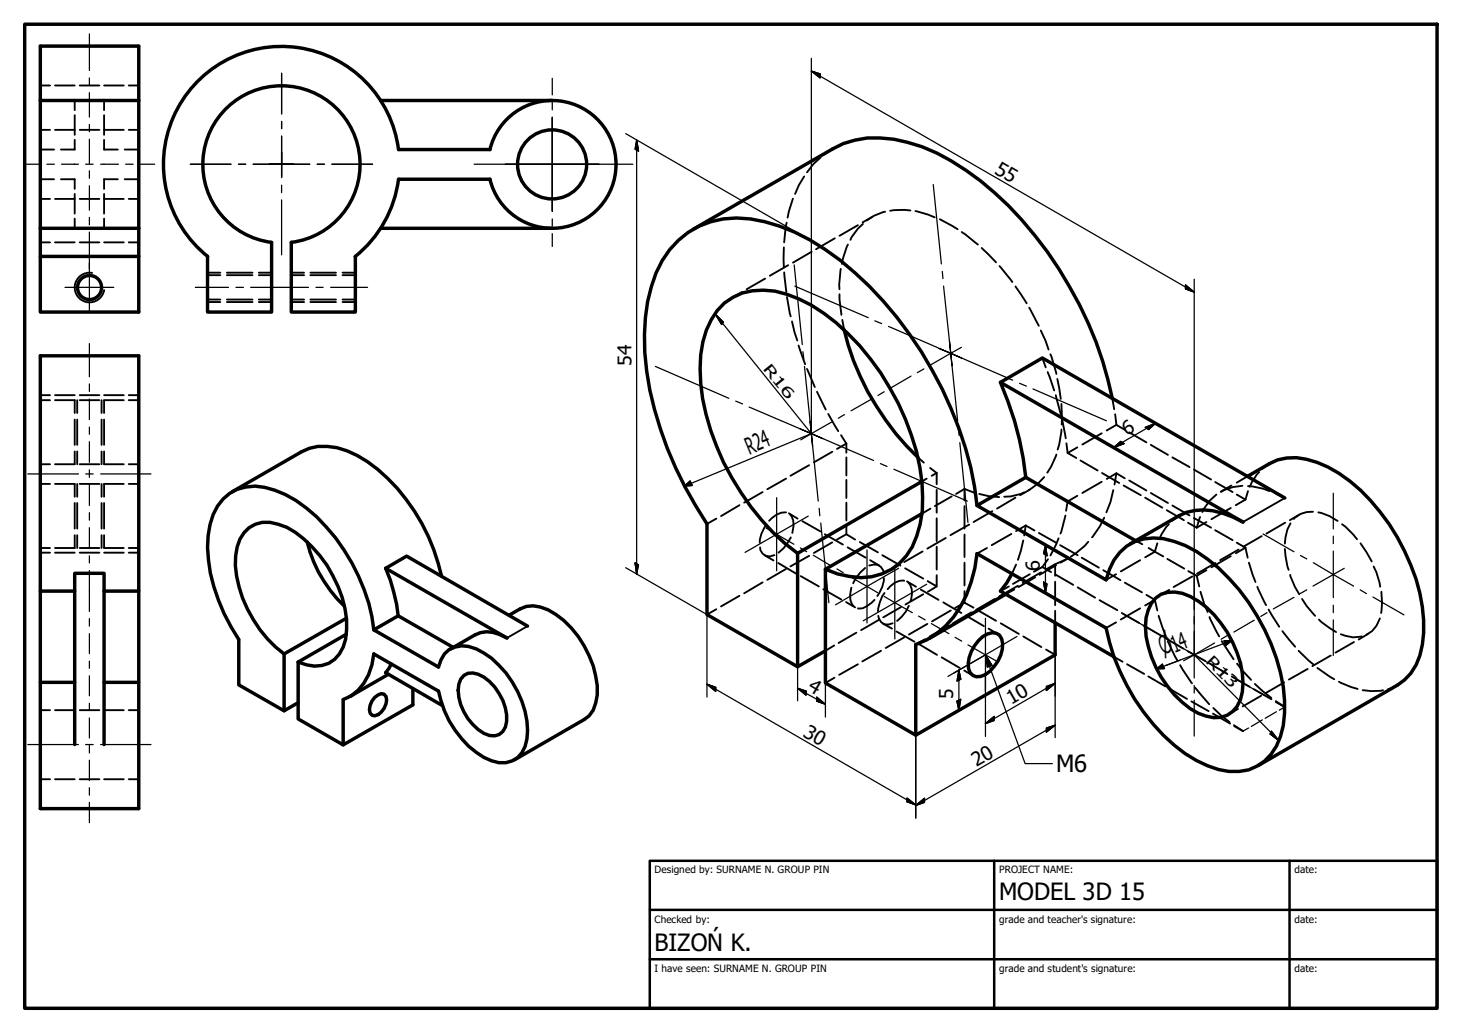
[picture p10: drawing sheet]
<svg xmlns="http://www.w3.org/2000/svg" width="297mm" height="210mm" viewBox="0 0 297 210" stroke-linecap="round" stroke-linejoin="round" font-family="sans-serif">
<!-- layer: Widoczne (ISO) -->
<g fill="none" stroke="#000" stroke-width=".7">
<path d="M8.2 20.4h20M77.3 20.4h34.9M81 36.4a24.1 24.1 0 0 1-8.8 15.7v11.3h-13v-14.2a16 16 0 0 0 11.5-24.3 16 16 0 0 0-27-.1 16 16 0 0 0 11.5 24.4v14.2h-13v-11.3M81 30.4a24 24 0 0 0-35.5-17.9 24 24 0 0 0-3.3 39.6M81 30.4h18.6M99.5 30.4a13 13 0 0 1 20-7.7 13 13 0 0 1 0 21.4 13 13 0 0 1-20-7.7h-18.5M8.2 46.4v5.7h20M8.2 46.4v-37h20v37M8.2 46.4h20M28.2 46.4v17h-20v-11.3M77.3 46.4h34.9M140.8 46.6l28.4-16.3a18.3 18.3 0 0 1 12.4-2 34.7 34.7 0 0 1 14.6 6.3 73.1 73.1 0 0 1 23.1 27.3 72.7 72.7 0 0 1 6.7 19.1"/>
<path d="M171.5 67a52.7 52.7 0 0 0 15 25.9M203.3 77.7l8.5-5 49.2 28.5M203.3 77.7l49.2 28.4a14.4 14.4 0 0 0-11.5-2l-1.5 .7-9.9 5.7M203.3 77.7a65 65 0 0 1 5.1 19.3M47.2 99.9l14.1-8.1a10.3 10.3 0 0 1 9.2-.2 29.1 29.1 0 0 1 12 9.8 39.4 39.4 0 0 1 7.2 15.7M187.3 97.8l-25.2 14.6M208.4 97l22.4 12.9M208.4 97l-9.9 5.7 26.2 15.1a10.8 10.8 0 0 1 5.8-7.7 11.4 11.4 0 0 1 8.1-.1 25.4 25.4 0 0 1 11.1 7.5 43 43 0 0 1 11 22 21.3 21.3 0 0 1-1.4 12.1 9.7 9.7 0 0 1-11.7 4.8 27.3 27.3 0 0 1-13.3-9.2 43.8 43.8 0 0 1-9.6-19.6l-26.2-15.1a23.8 23.8 0 0 1-6.4 14.7l-1.9 1.6-1.9 1.2-2.2 1v18.4l28.3-16.3v-6.6M253.4 96.8l4.5-2.6a10.9 10.9 0 0 1 9.7-.2 29.9 29.9 0 0 1 12.8 10 40.8 40.8 0 0 1 8.8 22 18.8 18.8 0 0 1-1.5 9.1l-1.1 1.7-1.2 1.3-1.5 1.1-28.2 16.3M62.4 110.1a26.1 26.1 0 0 0 7.6 13.1M78.4 115.5l4.2-2.5 24.6 14.2M78.4 115.5l24.6 14.1a6.5 6.5 0 0 0-6.5-.6l-4.9 2.9"/>
<path d="M78.4 115.5a35.5 35.5 0 0 1 2.5 9.6M162.1 112.4a51 51 0 0 1-17.7-24.9 35 35 0 0 1-1.6-18.1 12.6 12.6 0 0 1 8-9.9 15.8 15.8 0 0 1 11.5 1.2 39.3 39.3 0 0 1 14.5 12.2 51.1 51.1 0 0 1 10.5 25.1 23.6 23.6 0 0 1-1.9 13.1 11.6 11.6 0 0 1-12.8 6l-2.4-.5-2.5-.9M162.1 112.4v23.1l5.6-3.3M167.7 115.7v23.1l18.4 10.6M187.3 104.4l-19.6 11.3M198.5 102.7a74.8 74.8 0 0 0-13.7-34.8 66.4 66.4 0 0 0-20.3-19.2 32.8 32.8 0 0 0-14.9-4.4 17.3 17.3 0 0 0-16.3 11.2 39.3 39.3 0 0 0-1.9 19.8 75.5 75.5 0 0 0 12.2 31.2v18.4l18.5 10.6M205.6 116.6l-1.1 1.9-1.2 1.6 23 13.3M8.2 120.1v18.6M15.2 120.1h-7v-47.8h20v47.8h-7.1M21.1 138.7h7.1v25.6h-20v-25.6h7M28.2 120.1v18.6M57.7 132.9a25.7 25.7 0 0 1-9.9-18 9.3 9.3 0 0 1 2.8-7.7 6.2 6.2 0 0 1 5.9-.7 15.3 15.3 0 0 1 6.9 4.6 26.1 26.1 0 0 1 7 14.8 10.5 10.5 0 0 1-1.4 7 5.8 5.8 0 0 1-6.7 2.2l-1.7-.6"/>
<path d="M57.7 132.9v11.5l2.9-1.6M60.6 134.5v11.6l9.1 5.3M70.4 125.6l-12.7 7.3M70.4 128.9l-9.8 5.6M75.9 128a38.1 38.1 0 0 0-15.8-26.3 17.9 17.9 0 0 0-8.3-2.9 8.7 8.7 0 0 0-8.5 5.8 22.6 22.6 0 0 0 .1 14.6 39.2 39.2 0 0 0 5.1 10.8v9.2l9.2 5.2M78.9 137l-7.8 4.5M79.5 134.9l-1.1 1.8 11.5 6.7M80.9 125.1l11.2 6.4M80.9 125.1l-5 2.9 13.2 7.5a4.9 4.9 0 0 1 4.7-4.3 9.9 9.9 0 0 1 6.1 2.6 20.4 20.4 0 0 1 7.3 14.6 7 7 0 0 1-2 5.6 5.2 5.2 0 0 1-5.3 .6 17.2 17.2 0 0 1-8.7-8.1l-.9-2.1-1.2-4-13.2-7.5a11.4 11.4 0 0 1-4.5 8.5l-1.7 .7v9.3l14.2-8.2v-3.3M94.2 137.3a3.5 3.5 0 0 1 4.1 .3 10.9 10.9 0 0 1 4.6 9 2.88 2.88 0 0 1-1.5 2.7 2.88 2.88 0 0 1-3.1-.3 10.4 10.4 0 0 1-5.1-10l.4-1zM103.4 125l2.3-1.3a6 6 0 0 1 5.7 .2 19.9 19.9 0 0 1 9.9 17.3l-.3 1.6-.5 1.5-.8 1.2-1 .7-14.2 8.2M198.8 130.1a3.7 3.7 0 0 1 3.6-1.4 2.69 2.69 0 0 1 1.2 3.2 7.5 7.5 0 0 1-4.3 5.5 1.9 1.9 0 0 1-2.5-1.5 6.9 6.9 0 0 1 2-5.8z"/>
<path d="M204.3 120.7l-15.5 9M234.8 121.5a6 6 0 0 1 7-.3 21.4 21.4 0 0 1 10.7 17.6 7 7 0 0 1-3.1 6.5 6.7 6.7 0 0 1-5.9-.4 21.6 21.6 0 0 1-10.8-17.5 8 8 0 0 1 2.1-5.9zM15.2 151.3v-34.8h5.9v34.8M76.1 141.7l1.4-.8 .5 .2a2.2 2.2 0 0 1 0 2.8 2.18 2.18 0 0 1-2.4 1.4 2.2 2.2 0 0 1 0-2.8z"/>
<circle cx="112.2" cy="33.4" r="7"/>
<circle cx="18.2" cy="58.4" r="2.44"/>
</g>
<!-- layer: Ukryte (ISO) -->
<g fill="none" stroke="#000" stroke-width=".38">
<path d="M8.2 17.4h2M11.2 17.4h4M16.2 17.4h4M21.1 17.4h4M26.2 17.4h2M8.2 36.4h2.8M8.2 30.4h2.8M8.2 26.4h2M11.2 26.4h4M12.4 36.4h2.8v2M15.2 28.4v2h-2.8M15.2 20.4v2"/>
<path d="M15.2 23.4v4M15.2 39.4v4M16.2 26.4h4M21.1 28.4v2h2.8M21.1 26.4h4M21.1 20.4v2M21.1 23.4v4M21.1 39.4v4M23.9 36.4h-2.8v2M25.3 36.4h2.9M25.3 30.4h2.9M26.2 26.4h2"/>
<path d="M163.4 35.8l-1.1 1.8-.8 1.8M166.7 32l-1.4 1.3-1.3 1.7M169.2 30.3l-1.8 1.1M8.2 49.2h2M8.2 40.4h2M11.2 49.2h4M11.2 40.4h4M15.2 44.4v2M16.2 40.4h4M16.2 49.2h4M21.1 49.2h4M21.1 40.4h4"/>
<path d="M21.1 44.4v2M26.2 40.4h2M26.2 49.2h2M42.2 55.9h2.6M42.2 55.4h2.6M46.1 55.9h5.2M46.1 55.4h5.2M52.6 55.9h2.6M52.6 55.4h2.6M59.2 55.9h2.6M59.2 55.4h2.6M63.1 55.4h5.2"/>
<path d="M63.1 55.9h5.2M69.6 55.9h2.6M69.6 55.4h2.6M150.7 59.3l-1.9 1.1M155.4 56.6l-3.7 2.2M159.3 50.3v4M159.3 55.3l.5 4M159.8 45.2l-.5 4M160.1 53.9l-3.7 2.1M161.1 40.4l-1.1 3.8M164.9 51.2l-3.8 2.2M169.6 48.4l-3.8 2.2"/>
<path d="M170.6 59.8l.3 4.2M170.8 54.6l-.3 3.3 .1 .9M172.3 49.7l-1 2.8-.2 1.1M174.3 45.8l-3.7 2.1M175.3 45.5l-1 1-1.3 1.7-.2 .5M177.2 44.1l-1.9 1.1M179.8 43l-2.3 .9-1.4 .9M185 42.8l-1.2-.2-3 .2M186 42.9l2.5 .7 1.4 .6M190.9 44.5l3.7 2.1M195.4 47.2l3.3 2.5M199.5 50.4l2.9 2.9"/>
<path d="M203.1 54.1l2.6 3.2M206.3 58.2l2.3 3.4M42.2 60.9h2.6M42.2 61.4h2.6M46.1 60.9h5.2M46.1 61.4h5.2M52.6 60.9h2.6M52.6 61.4h2.6M59.2 60.9h2.6M59.2 61.4h2.6M63.1 60.9h5.2M63.1 61.4h5.2"/>
<path d="M69.6 60.9h2.6M69.6 61.4h2.6M159.9 60.4l.8 3.9M160.9 65.3l1.1 3.9M162.2 70.2l1.4 3.8M164 75l1.5 3.6M166 79.6l1.8 3.6M171.1 65l.4 2M209.1 62.5l2 3.7M211.5 67.2l.9 2 .6 1.8M213.4 72l1.2 4M214.8 77l.7 4.1"/>
<path d="M8.2 98.3h2M8.2 94.3h2M8.2 81.3h2M8.2 80.3h2M11.2 81.3h4v2.6M11.2 98.3h4v2.6M11.2 80.3h4M15.2 85.3v5.1M15.2 91.7v2.6h-4M15.7 81.3v2.6M15.7 85.3v5.1M15.7 91.7v2.6"/>
<path d="M15.7 98.3v2.6M16.2 80.3h4M16.2 98.3h4M16.2 94.3h4M16.2 81.3h4M20.6 81.3v2.6M20.6 85.3v5.1M20.6 91.7v2.6M20.6 98.3v2.6M21.1 85.3v5.1M21.1 91.7v2.6h4M21.1 80.3h4"/>
<path d="M25.1 81.3h-4v2.6M25.1 98.3h-4v2.6M26.2 80.3h2M26.2 98.3h2M26.2 94.3h2M26.2 81.3h2M154.9 100l-3.7 2.1M159.7 97.3l-3.8 2.1M164.4 94.5l-3.8 2.2M168.3 84.1l2 3.5M169.1 91.8l-3.7 2.2M170.9 88.4l1.1 1.7"/>
<path d="M172 90.1v1.9M172 92.9v3.7M172 97.5v3.7M172 90.1l-1.9 1.1M186.5 92.9l1.2 1.1M188.3 97.3l-1 .5M189 95.1l1.3 1M190.3 96.1l-1 .6M190.3 96.1v2.3M190.3 99.5v4.7M196 99.3l1.9 .8M196 99.3v2.4"/>
<path d="M196 99.3l-1.8 1.1M209.2 99.5l-1.9 1.1M212.2 96.9l-1.3 1.4-1.9 1.3M214.6 92.4l-1 2.4-.8 1.2M215.6 87.3l-.4 3-.3 1M215.6 82.1l.1 4.2M218.9 90.9l-2 1.1M223.8 88l-3.9 2.3M223.8 97.9l-3.9 2.3M226 81l.4 2.2M226.2 99.6l-.6 2.4-.8 2.1M226.6 84.2l.2 2.1"/>
<path d="M226.8 96.2l-1.9 1.1M226.8 96.2l1.7 1M226.8 86.3l-1.9 1.2M226.8 86.3l1.7 1M226.8 96.2l-.4 2.3M229.4 97.6l3.5 2.1M229.4 87.9l3.5 2M233.8 90.4l3.5 2M238.2 92.9l3.5 2M242.6 95.4l3.5 2M246.9 98l3.5 2M250.2 98.7l-2.2 1.2"/>
<path d="M253.4 96.8l-2.1 1.3M253.6 99.8l-.6 1.7M255.8 95.9l-1.4 2-.5 1M257.9 94.2l-1.4 1.1M8.2 111.4h2M8.2 112.3h2M11.2 112.3h4M15.2 102.2v5.2M15.2 108.7v2.7h-4M15.7 102.2v5.2M15.7 108.7v2.7M16.2 112.3h4"/>
<path d="M16.2 111.4h4M20.6 102.2v5.2M20.6 108.7v2.7M21.1 102.2v5.2M21.1 108.7v2.7h4M21.1 112.3h4M26.2 112.3h2M26.2 111.4h2M145.5 105.4l-1.9 1.1M150.2 102.7l-3.7 2.2M154.4 111.2a1.91 1.91 0 0 0 3 1.6M154.9 118.3l-3.7 2.3"/>
<path d="M155.3 112.8l1.9 1.1M155.7 106.6a6.4 6.4 0 0 0-1.3 3.7M158.1 114.4l3.6 2.2M159.7 115.6l-3.8 2.2M159.7 104.1a3.8 3.8 0 0 0-3.4 1.7M160.3 104.3l1.8 1.1M160.5 104.6a3.6 3.6 0 0 1 .5 3.7M160.7 109.2a8.9 8.9 0 0 1-2.5 3.1M162.7 117.1l3.7 2.1M163 105.9l3.7 2.1M164.4 112.9l-3.8 2.2M167.3 119.7l3.6 2.1"/>
<path d="M167.6 108.6l3.7 2.1M169.1 110.2l-3.7 2.2M172 102.1v3.7M172 108.6l-1.9 1M172 106.7v1.9l1.7 1M172.2 111.2l3.7 2.1M173 119.4a4.2 4.2 0 0 0 .4 3.8M174.7 110.1l3.7 2.1M175.8 115.4a8.3 8.3 0 0 0-2.4 3.1M176.6 114.9a1.97 1.97 0 0 1 3 1.6M176.8 113.8l1.8 1.1M179.3 112.8l3.6 2.1"/>
<path d="M179.6 117.4a6.4 6.4 0 0 1-1.4 3.7M182.8 114.8l-2 1.1M183.7 118a2.96 2.96 0 0 0-2.8 1.1l-.6 .6M183.9 115.5l3.7 2.1M184.3 118.1l1.8 1.1M184.6 118.5a3.3 3.3 0 0 1 .4 3.6M187.1 119.8l3.6 2.1M187.5 112l-3.8 2.2M189 103.3l-1.7 1.1M190.3 119.2l-1.8 1M190.3 116.9v2.3l-1.8-1.1M190.3 105.3v4.7"/>
<path d="M190.3 111.1v4.6M192.2 109.3l-3.8 2.2M193.4 100.9l-3.5 1.9M196 102.8v4.6M196 108.6v4.6M196 114.3v4.7M196.9 106.6l-3.8 2.1M198.9 100.4l2 .4 2.1 .2M200.5 111.4l-2 1.1M201.6 103.9l-3.8 2.2M205 119.2l-1.7 .9M205.5 108.5l-4 2.3"/>
<path d="M206.1 119.8l-1.8 .9M206.3 101.1l-3.7 2.2M206.8 119l-3.8 2.2M208.1 100l-.7 .4-2 .5h-1.4M208.4 106.8l-2 1.1M209.2 116.7l-3.4 2M210.1 116.2l1.7-1 1.8 1M210.3 117.3l-3.4 2M211.5 116.3l-3.7 2.2M214.4 118.2v4.8M214.4 114.7l-1.9 1M214.4 116.7l3.7 2.1"/>
<path d="M214.6 114.8l-3.4 2M216.5 113.7l-2.1 1v2.3M217.2 113.4l-1.7 .9M218.9 100.7l-2 1.2M218.9 119.4l3.6 2M221.1 110.1l-.7 .8-2.8 2.2M224.3 105.2l-.8 1.8-1.6 2.2M226.8 116.7l-2.1 1.1M231.6 113.8l-3.9 2.3M233.8 100.2l3.5 2M234.6 112.1l-1.9 1.2M237.6 119.9l-2 1"/>
<path d="M238.2 102.7l3.5 2M242.3 117.1l-3.9 2.2M242.6 105.3l3.5 1.9M245.1 115.9l-2 1.1M245.1 106.1l-2 1.1M246.9 107.7l3.5 2.1M247 114.4l-3.8 2.2M250.1 113l-4 2.3M250.1 103.2l-4 2.3M251.3 110.3l1.7 1M251.3 100.5l1.7 1M251.7 111.7l-3.8 2.1"/>
<path d="M253 111.3l-1.9 1.1M253 101.5l-1.9 1.2M253 111.3l.5 2M253.7 114.3l1.4 4M255.5 119.2l1.7 3.8M256.3 108.9l-3.7 2.2M261 111.5l.2 1.4 .6 2.9M261.1 106.2l-3.8 2.2M262.1 116.8l1 2.4 .9 1.5M262.2 106.3l-.6 1.3-.6 2.9M263.9 104.6l-1.8 1.1M266.8 104a4.5 4.5 0 0 0-3.9 1.4"/>
<path d="M267.8 104.1a10.7 10.7 0 0 1 4 1.7M272.7 106.5l2.2 2.1 .8 1M276.4 110.4l2.3 3.7M279.1 115.1l.6 1.2 .7 2.9M145.5 123.8l-1.9 1.1M150.2 121.1l-3.7 2.1M169.5 131.2l-1.8 1M169.5 137.7l-1.8 1.1M171.9 122.3l1.8 1.1M174 128.6l-3.6 2.1M174.3 135l-3.8 2.1M177.7 121.9a4.6 4.6 0 0 1-3.3 1.8l-.1-.1"/>
<path d="M178.4 125.1a1.91 1.91 0 0 0 3 1.6M178.6 126l-3.7 2.1M179 132.2l-3.8 2.2M179.4 126.7l1.8 1M179.7 120.5a7.8 7.8 0 0 0-1.3 3.7M182.1 128.3l3.7 2.1M183.1 123.4l-3.6 2M183.7 129.5l-3.7 2.2M184.7 123.1a7.1 7.1 0 0 1-2.5 3M186.8 130.9l3.6 2.2M187.6 120.7l-3.6 2.1M188 129.9l-1.9 1.1"/>
<path d="M188.4 126.8l-3.7 2.1M191.3 133.6l3.7 2.1M191.6 122.4l3.7 2.2M192.7 127.2l-3.8 2.1M193.2 124.1l-3.8 2.2M195.9 136.2l1.8 1.1M196 120.1v2.4l1.8 1M196 122.5l-1.9 1M196.2 125.1l3.7 2.1M197.4 124.4l-3.8 2.3M198.8 124.1l3.6 2M200.9 127.7l1.8 1.1"/>
<path d="M202.1 121.7l-3.8 2.2M203.3 126.7l3.7 2.1M207.9 129.3l3.7 2.2M212.5 132l1.9 1.1M214.4 124.1v2.4M223.4 122l3.6 2M226.8 126.5l-2.1 1.1M227.9 124.6l3.6 2M231.6 123.6l-3.9 2.3M232.3 127.1l3.7 2.1M234.6 121.9l-1.9 1.1M236.9 129.7l3.5 2.1"/>
<path d="M241.3 132.3l3.6 2M245.8 134.8l3.6 2.1M250.3 137.4l3.6 2.1M257.7 123.9l2.2 3.5M260.5 128.2l2.6 3.2M260.9 138.7l-3.7 2.1M263.8 132.2l3.1 2.8M264.5 121.7l1 1.5 1.7 1.9M265.7 135.9l-3.8 2.2M267.7 135.7l3.4 2.3M268 125.9l2.1 1.7 1.4 .8M270.4 133.2l-3.8 2.2"/>
<path d="M272 138.5l2.5 1.1 1.3 .4M272.4 128.9a6.1 6.1 0 0 0 4.3 .4M275.1 130.5l-3.8 2.1M277.9 128.8l-1.9 1.2M280.4 125.6a5.4 5.4 0 0 1-2.7 3.3M280.7 120.2a14.7 14.7 0 0 1-.1 4.4M283.9 139.2l-1.9 .9M8.2 158.3h2M8.2 144.3h2M11.2 158.3h4M11.2 144.3h4M16.2 158.3h4"/>
<path d="M16.2 144.3h4M21.1 158.3h4M21.1 144.3h4M26.2 158.3h2M26.2 144.3h2M251.5 144.1l-1.9 1.1M254.8 140.1l3.5 2M256.2 141.4l-3.7 2.1M259.2 142.7l1.8 1M276.9 140.2l1.7 .2 2.4-.2"/>
</g>
<path d="M253.7 147.9l-1.2 .7M256.5 146.3l-2.2 1.3M259.3 144.6l-2.3 1.4M261 143.7l-1.1 .6" fill="none" stroke="#000" stroke-width=".25"/>
<g fill="none" stroke="#000" stroke-width=".38">
<path d="M211.8 72.7l.7 1.9M212.9 75.6l1.3 3.7M214.5 80.3l1 3.9M215.8 85.1l.7 4M216.7 90.1l.2 1.9 1.8 1.1M219.5 93.6l3.5 2M223.9 96.1l3.5 2M228.3 98.7l3.5 1.9M252.4 98.7l-1.9 .3-2.4 .9M253.6 98.8l3 .5 1.3 .5M206.4 114.7l-.8 1.9M207.9 109.8l-1.1 4"/>
<path d="M210.2 107.8l-1.8-1-.3 2M211.1 108.3l3.5 2M212.9 113.6l-1.1 1.6M215.1 109.4l-1.7 3.5M215.4 110.8l3.5 2M216.5 104.7l-1 3.7M216.9 101.9l-.3 1.9M219.8 113.3l3.5 2.1M224.2 115.9l3.4 2M228.5 118.4l3.5 2M230.8 109.9l1.3 .7M232.7 101.1l3.5 2.1"/>
<path d="M234.6 112.1l1.7 1M235.1 110.4l-.5 1.7-1.2-.7M237 103.7l3.5 2M237.2 113.6l3.4 1.9M237.5 106.5l-.5 .5-1 1.5-.5 1.1M239.5 104.8l-1.4 1.1M241.4 116l1.7 1 .5 2.2M243.8 105.1l-.7 2.1-1.7-1M247.1 100.5l-1.3 1.2-1.5 2.3M259 100.2l2 1M226.3 133.4l1.8 1.1M229 135l3.5 1.9"/>
<path d="M232.9 120.9l1.7 1 .5 2.2M233.3 137.4l3.5 2.1M235.4 125.1l1.5 4.2M237.2 130.3l2 3.9M237.7 140l3.5 2M239.8 135.2l2.4 3.6M242.8 139.7l2.9 3.4M243.9 120.2l.8 2.5 .7 1.7M245.7 125.4l2 3.9M248.2 130.3l2.4 3.7M251.3 134.8l2.9 3.3M255 139l3.3 2.8"/>
<path d="M242.1 142.5l3.5 2M246.4 145l3.5 2M246.5 143.9l1.6 1.5 1.7 1.3M250.7 147.4l1.8 1.2-1.7-1.1M259.2 142.5l1.8 1.2"/>
</g>
<path d="M18.7 55.5a3 3 0 0 0-3.5 2.4 3 3 0 0 0 2.5 3.5 3 3 0 0 0 3.5-2.5M261 101.2l-8.5 4.9M107.2 127.2l-4.2 2.4" fill="none" stroke="#000" stroke-width=".38"/>
<!-- layer: Obramowanie (ISO) -->
<path d="M5 4.9h287v200h-287z" fill="none" stroke="#000" stroke-width=".7"/>
<path d="M132 174.9h160v30h-160zM202 174.9v30M262 174.9v30M132 184.9h160M132 194.9h160" fill="none" stroke="#000" stroke-width=".51"/>
<!-- layer: Wymiar (ISO) -->
<g fill="none" stroke="#000" stroke-width=".25">
<path d="M164.8 11.8v76.3M164.8 14.4l1.8 .6v.8zM164.8 14.4l77.8 44.9M127.1 27.1l37.6 21.8M129.3 28.5l.4 2.2-.7-.4zM129.3 28.5v88.1M240.9 57.9l1.7 1.4-1.7-.6zM242.6 56.7v76.4l17.2 17.4M145.3 63.8l1.6 1.6-.3 .5zM145.3 63.8l19.5 24.3M139.1 98.8l1.1-1 .5 .9zM164.8 88.1l-25.7 10.7"/>
<path d="M226.3 91l1.4-1.3 .7 .4zM232.5 84.7l2.3 1.3-8.5 5-2.3-1.4M232.7 86.8l2.1-.8-1.4 1.3zM127.1 115.4l16.5 9.5v16.7M129 114.4l.7 .4-.4 1.8zM210.1 109.4l2.3 1.3v9.8l-2.3-1.3M212 118.3l.7 .4-.3 1.8zM212.4 110.7l.3 2.2-.7-.4zM143.6 139l1.8 .7v.8zM143.6 139l42.5 24.5M162.1 135.5v6.9M162.1 139.9l1.7 .5v.9z"/>
<path d="M162.1 139.9l5.6 3.2M167.7 138.8v6.9M194.8 136.2v8.1M194.8 136.2l.4 1.8-.8 .4zM200.2 133.1l-7.6 4.3M200.2 137.1v12.5M212.6 139.5l1.8-.7-1.8 1.5zM214.4 133.1v16.8M214.4 138.8l-14.2 8.2M235 135.9l1.2-.9 .4 .9zM239.8 134.1l-2.9 1.1M248.7 130.2l1.6-.1-1.2 1z"/>
<path d="M250.3 130.1l-15.3 5.8M165.9 141.6l1.8 1.5-1.8-.6zM186.1 149.4v16.9M194.4 142.5l.8-.4-.4 2.2zM197 143l-5.4 3.1M200.2 147l1.8-1.4v.8zM212.6 147.9l1.8-.5-1.8 1.4zM214.4 147.4l-28.3 16.3M258.3 148.6l1.5 1.9-1.7-1.4zM184.3 162.2l1.8 1.3-1.8-.6zM186.1 163.7l1.7-1.5v.8z"/>
</g>
<g fill="#000" stroke="#000" stroke-width=".25">
<path d="M164.8 14.4l1.8 .6zM164.8 14.4l1.8 .6v.8zM129.3 28.5l.4 2.2zM129.3 28.5l.4 2.2-.7-.4zM240.9 58.7l1.7 .6zM240.9 57.9l1.7 1.4-1.7-.6zM145.3 63.8l1.6 1.6zM145.3 63.8l1.6 1.6-.3 .5zM139.1 98.8l1.1-1zM139.1 98.8l1.1-1 .5 .9zM226.3 91l1.4-1.3zM226.3 91l1.4-1.3 .7 .4z"/>
<path d="M233.4 87.3l1.4-1.3zM232.7 86.8l2.1-.8-1.4 1.3zM129 114.4l.3 2.2zM129 114.4l.7 .4-.4 1.8zM212 118.3l.4 2.2zM212 118.3l.7 .4-.3 1.8zM212.4 110.7l.3 2.2zM212.4 110.7l.3 2.2-.7-.4zM143.6 139l1.8 .7zM143.6 139l1.8 .7v.8zM194.8 136.2l.4 1.8zM194.8 136.2l.4 1.8-.8 .4z"/>
<path d="M235 135.9l1.2-.9zM235 135.9l1.2-.9 .4 .9zM249.1 131.1l1.2-1zM248.7 130.2l1.6-.1-1.2 1zM162.1 139.9l1.7 .5zM162.1 139.9l1.7 .5v.9zM165.9 142.5l1.8 .6zM165.9 141.6l1.8 1.5-1.8-.6zM194.4 142.5l.4 1.8zM194.4 142.5l.8-.4-.4 2.2zM200.2 147l1.8-1.4zM200.2 147l1.8-1.4v.8z"/>
<path d="M212.6 140.3l1.8-1.5zM212.6 139.5l1.8-.7-1.8 1.5zM212.6 148.8l1.8-1.4zM212.6 147.9l1.8-.5-1.8 1.4zM258.1 149.1l1.7 1.4zM258.3 148.6l1.5 1.9-1.7-1.4zM184.3 162.9l1.8 .6zM184.3 162.2l1.8 1.3-1.8-.6zM186.1 163.7l1.7-1.5zM186.1 163.7l1.7-1.5v.8z"/>
</g>
<g fill="none" stroke="#000" stroke-width=".25">
<path d="M57.2 14.9v8.2M112.2 15.9v3.4M38.7 33.4h8.2M48.5 33.4h1.4M51.4 33.4h5.8h-2.5M57.2 27.7v5.7v-2.5M57.2 33.4v2.7M57.2 24.7v1.4M57.2 37.6v1.6M59.7 33.4h-2.5h5.7M64.5 33.4h1.4M67.4 33.4h8.3"/>
<path d="M96.3 33.4h15.9h-9.5M112.2 23.8v9.6v-9.5M112.2 20.8v1.5M121.7 33.4h-9.5h16.4M189.6 37.5l1.7 16.1M13.2 58.4h9.9M18.2 53.4v9.9M57.2 40.6v11.2M112.2 42.9v-9.5v9.6M112.2 44.5v1.4M112.2 47.5v2.6M161.4 53.8l1.6 16.2"/>
<path d="M161.5 58.1l14.9 6.5M191.5 55.2l.1 1.4M191.7 58.1l1.5 13.7-.3-2.5M133.2 74.5l14.9 6.4M163.1 71.5l.2 1.5M163.4 74.5l1.4 13.6-.2-2.5M177.7 65.2l1.4 .6M180.5 66.3l12.7 5.5-2.4-1M193.4 74.3l-.2-2.5 1.4 13.7M195.5 72.8l-2.3-1 12.5 5.5M207.1 77.9l1.4 .6M209.9 79l14.9 6.5"/>
<path d="M149.5 81.5l1.4 .6M152.2 82.7l12.6 5.4-2.2-.9M165.1 90.6l-.3-2.5 1.4 13.7M167.1 89.1l-2.3-1 12.7 5.5M178.9 94.2l1.3 .6M181.6 95.3l14.9 6.5M194.7 87l.2 1.5M195 90l1.7 16.1M157.8 101.1v14.9M164.2 104.9l-12.8 7.3M166.4 103.3l.2 1.5M166.8 106.3l1.6 16.2"/>
<path d="M176.1 111.7v14.9M181.8 115v14.8M182.6 115.5l-12.9 7.4M188.3 118.7l-12.9 7.4M242.6 116.6v7.2M256.6 108.5l6.3 3.6M264.2 112.9l1.3 .7M266.8 114.3l8.2 4.8M270.9 100.2v7.3M270.9 108.9v1.6M270.9 112v9.4M276.4 119.9l1.2 .7"/>
<path d="M200.2 125.6v14.8M206.6 129.3l-12.8 7.5M228.3 124.8l6.3 3.6M235.9 129.2l1.3 .7M238.5 130.7l8.3 4.7M242.6 125.3v1.5M242.6 128.3v9.5M242.6 139.3v1.5M248 136.2l1.4 .7M250.6 137.7l6.3 3.6M270.9 123v1.5M270.9 126v7.2"/>
<path d="M279 121.3l6.2 3.6M242.6 142.3v7.3"/>
</g>
<g fill="none" stroke="#000" stroke-width=".25">
<path d="M18.2 6.9v7.4M18.2 15.8v1.6M18.2 18.8v5M5.3 33.4h2.8M9.5 33.4h1.5M12.5 33.4h3.4M17.4 33.4h1.5M18.2 25.3v1.5M18.2 28.3v4.9M18.2 34.7v1.5M18.2 37.8v4.9M20.4 33.4h3.7"/>
<path d="M25.5 33.4h1.6M28.5 33.4h2.9M18.2 44.2v1.5M18.2 47.2v7.4M39.7 58.4h6.7M47.9 58.4h1.6M50.9 58.4h11.8M64.2 58.4h1.5M67.2 58.4h7.5M18.2 69.8v6.8M18.2 78v1.5M179.6 79.6l-1.2 .8"/>
<path d="M185.1 76.4l-4.1 2.4M187.7 75l-1.3 .7M195.3 70.6l-6.3 3.6M5.7 96.3h10.2M17.4 96.3h1.5M18.2 81.1v4.2M18.2 86.8v1.4M18.2 89.8v4.2M18.2 95.5v1.5M18.2 98.5v4.2M20.4 96.3h10.3M169 85.8l-6.3 3.6"/>
<path d="M171.6 84.2l-1.3 .8M177 81.1l-4.1 2.4M18.2 104.2v1.5M18.2 107.2v4.2M18.2 112.9v1.5M18.2 115.9v8.3M155.6 107.3l5.7 3.3M162.6 111.4l1.3 .7M165.2 112.8l3.5 2.1M170.1 115.6l1.2 .8M172.7 117.1l5.6 3.3M265.5 119.9l-1.3 .7"/>
<path d="M273.1 115.5l-6.3 3.6M18.2 125.7v1.5M18.2 128.7v4.1M18.2 134.3v1.5M18.2 137.3v4.1M179.6 121.2l5.8 3.3M186.6 125.2l1.4 .8M189.2 126.7l3.6 2M194.1 129.5l1.3 .8M196.7 131l5.7 3.3M246.8 130.7l-6.3 3.6M249.4 129.1l-1.3 .8"/>
<path d="M254.8 126l-4.1 2.4M257.4 124.5l-1.2 .8M262.9 121.4l-4.2 2.3M5.7 151.3h10.2M17.4 151.3h1.5M18.2 142.9v1.5M18.2 145.9v4.1M18.2 151.5v1.5M18.2 154.5v4.1M20.4 151.3h10.3M18.2 160.1v1.5M18.2 163v4.2"/>
</g>
<!-- layer: Symbol (ISO) -->
<path d="M200.2 133.1l1.3 2.1zM200.2 133.1l1.3 2.1-.9 .3z" fill="#000" stroke="#000" stroke-width=".25"/>
<path d="M200.3 133.2l1.2 2-.9 .3-.3-1.8M200.3 133.3l8 21.9h5.5" fill="none" stroke="#000" stroke-width=".25"/>
<text font-size="5.1" x="236.2" y="133" transform="rotate(-21 236.2 133)">⌀14</text>
<g font-size="4.8">
<text x="152.3" y="92.4" transform="rotate(-22 152.3 92.4)">R24</text>
<text x="214.6" y="156.9">M6</text>
<text x="203" y="183">MODEL 3D 15</text>
<text x="133" y="193.2">BIZOŃ K.</text>
</g>
<g font-size="3.9">
<text x="201.9" y="35.1" transform="rotate(30 201.9 35.1)">55</text>
<text x="228.9" y="88.6" transform="rotate(-30 228.9 88.6)">6</text>
<text x="211.3" y="116" transform="rotate(-90 211.3 116)">6</text>
<text x="164" y="140.2" transform="rotate(30 164 140.2)">4</text>
<text x="193.7" y="142" transform="rotate(-90 193.7 142)">5</text>
<text x="205.4" y="143.3" transform="rotate(-30 205.4 143.3)">10</text>
<text x="163" y="149.5" transform="rotate(30 163 149.5)">30</text>
<text x="198.4" y="155.9" transform="rotate(-30 198.4 155.9)">20</text>
</g>
<text font-size="3.8" x="128.3" y="74.3" transform="rotate(-90 128.3 74.3)">54</text>
<text font-size="3.2" x="248.5" y="138.3" transform="rotate(45 248.5 138.3)">3</text>
<text font-size="3.1" x="244.9" y="134.5" transform="rotate(45 244.9 134.5)">R 1</text>
<g font-size="2.9">
<text x="154.9" y="75" transform="rotate(51 154.9 75)">R 1</text>
<text x="158.4" y="79.2" transform="rotate(51 158.4 79.2)">6</text>
</g>
<g font-size="2">
<text x="133" y="177.5">Designed by: SURNAME N. GROUP PIN</text>
<text x="203" y="177.5">PROJECT NAME:</text>
<text x="263" y="177.5">date:</text>
<text x="133" y="187.5">Checked by:</text>
<text x="203" y="187.5">grade and teacher's signature:</text>
<text x="263" y="187.5">date:</text>
<text x="133" y="197.5">I have seen: SURNAME N. GROUP PIN</text>
<text x="203" y="197.5">grade and student's signature:</text>
<text x="263" y="197.5">date:</text>
</g>
</svg>
